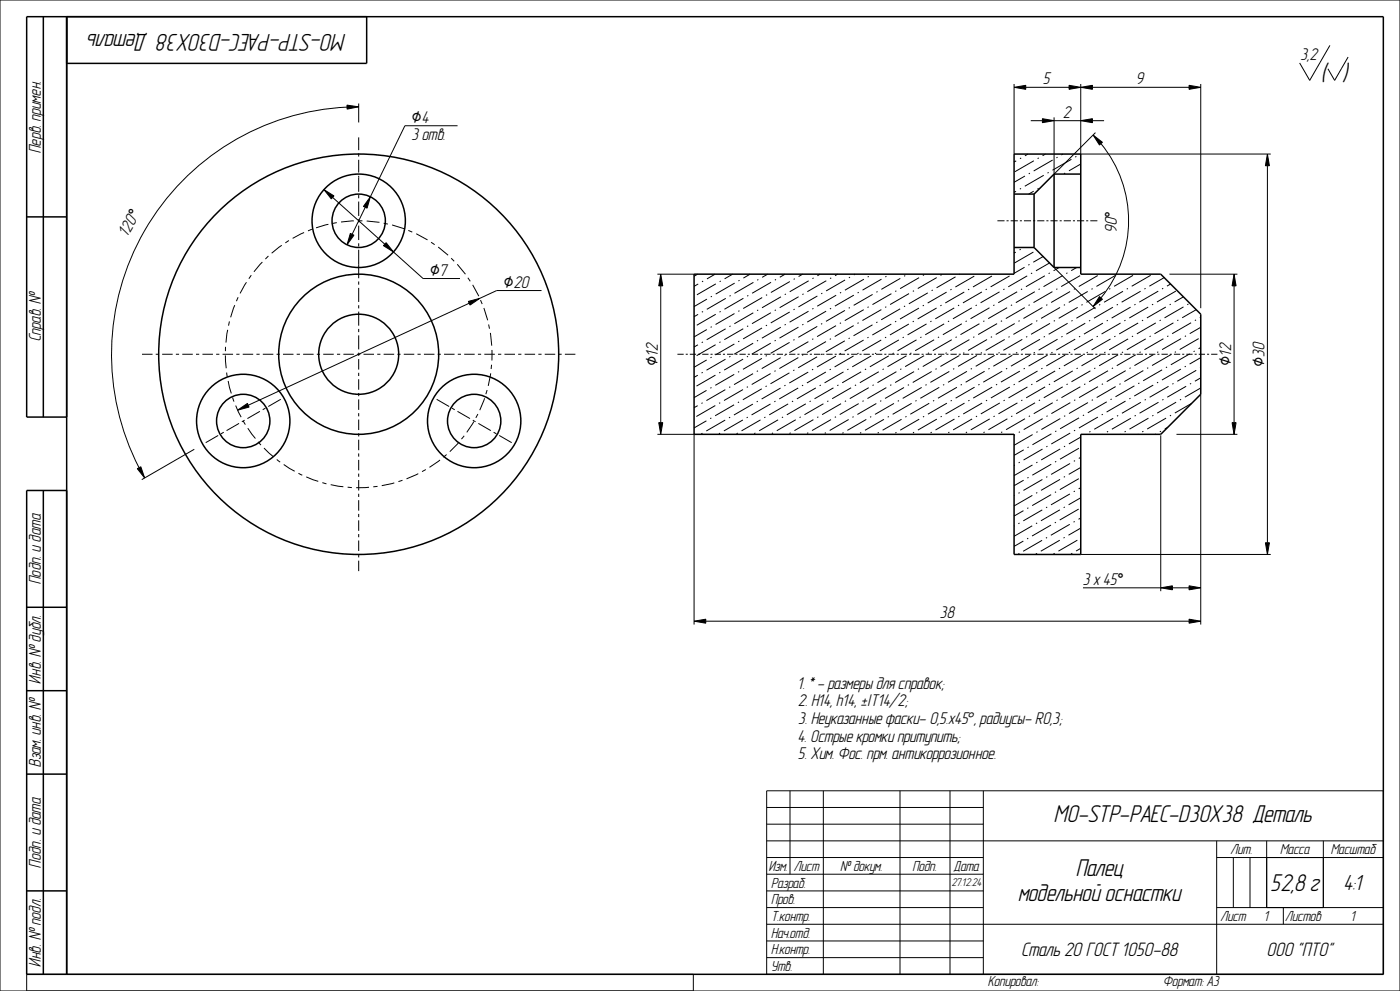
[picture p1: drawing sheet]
<svg xmlns="http://www.w3.org/2000/svg" width="420mm" height="297mm" viewBox="0 0 420 297" stroke-linecap="round" stroke-linejoin="round" font-family="sans-serif">
<g fill="#000">
<path d="M104.1 31.5l3.5 .5-3.5 .7zM304.2 26.2l3.5-.6v1.2zM312.7 35.6l3.5 .6-3.5 .6zM324.2 36.2l3.5-.6v1.2zM324.2 26.2l3.5-.6v1.2zM320.7 25.6l3.5 .6-3.5 .6zM356.7 25.6l3.5 .6-3.5 .6zM97.2 56.8l3 1.9-.8 .9zM111.1 59l-1 3.4-1.1-.5zM327.9 40.5l2.8 2.1-.9 .9zM380.2 46.2l.6 3.5h-1.2zM105.1 70l1.1 .5-2.1 2.9z"/>
<path d="M115.8 72.7l2.2 2.8-3-1.9zM140.5 90.3l3.4-.9-2.9 2zM198.2 82.2l.6 3.5h-1.2zM329.8 88.9l.9 .8-2.8 2.2zM370.2 82.2l.6 3.5h-1.2zM71.3 122.9l2.9-2 .5 1.1zM197.6 126.7h1.2l-.6 3.5zM369.6 126.7h1.2l-.6 3.5zM41.2 140.5l1-.6 1.2 3.3zM348.2 176.2l3.5-.6v1.2zM356.7 175.6l3.5 .6-3.5 .6zM379.6 162.7h1.2l-.6 3.5z"/>
<path d="M208.2 186.2l3.5-.6v1.2zM356.7 185.6l3.5 .6-3.5 .6z"/>
</g>
<g fill="none" stroke="#000" stroke-width=".3">
<path d="M0 0h420v297h-420zM399 13.6l-6.1 10.5-3-5.2M404.4 17.1l-4 7-2-3.5M104.1 31.5l3.5 .5-3.5 .7zM104.1 32.1a74.1 74.1 0 0 0-62.4 108.1M107.6 31v5.7M137.3 37.7h-15.8l-10.4 21.3M304.2 26.2l3.5-.6v1.2zM304.2 25.2v21M307.7 26.2h13M309.2 36.2h3.5M312.7 35.6l3.5 .6-3.5 .6z"/>
<path d="M316.2 35.2v17l12.4-12.4M316.2 36.2h8M320.7 25.6l3.5 .6-3.5 .6zM324.2 36.2l3.5-.6v1.2zM324.2 26.2l3.5-.6v1.2zM324.2 25.2v21h57M327.7 36.2h3.5M327.7 26.2h29M356.7 25.6l3.5 .6-3.5 .6zM360.2 25.2v67.2M97.2 56.8l3 1.9-.8 .9zM99.8 59.2l15.6 14"/>
<path d="M107.6 41.2v3.8M107.6 46v.9M107.6 47.9v3.8M107.6 52.7v4.8M107.6 58.5v.9M111.1 59l-1 3.4-1.1-.5zM304.8 57.3l-.6 .4M304.9 48.2l-.7 .4M306.3 56.5l-.3 .2M306.3 47.4l-.3 .2M307.5 52.8l-3.3 1.8M308.4 46.2l-.9 .5"/>
<path d="M309 51.9l-.4 .2M310.1 57.3l-1.5 .9M310.2 48.2l-5.7 3.3M311.6 56.4l-.4 .2M311.6 47.3l-.3 .2M313.1 52.5l-5.7 3.3M313.6 46.2l-.8 .5M314.6 51.7l-.3 .2M315.8 48l-5.7 3.2M317.3 47.1l-.4 .2M318.9 46.2l-.5 .3M319.5 51.9l-.3 .2"/>
<path d="M321.4 47.7l-5.7 3.3M322.9 46.9l-.3 .2M324.1 46.2h-.1M324.2 49.2l-3.5 2M327.9 40.5l2.8 2.1-.9 .9zM330.3 43.1a36.4 36.4 0 0 1 0 46.2M380.2 46.2l.6 3.5h-1.2zM380.2 49.7v113M105.1 70l1.1 .5-2.1 2.9zM107.6 60.4v4.3M107.6 65.7v1M107.6 67.6v4.3"/>
<path d="M107.6 72.9v1M107.6 74.8v8.6M109.6 62.1l-4 8.1M115.8 72.7l2.2 2.8-3-1.9zM118 75.5l8.9 8h11.1M299.2 66.2h2.2M302 66.2h.6M303.2 66.2h2.1M304.7 75.6l-.5 .3M306 66.2h.6M306.2 74.7l-.3 .2M307.2 66.2h2.1"/>
<path d="M308.8 79.3l-.3 .2M309.9 66.2h.6M310 75.5l-5.7 3.3M311.2 66.2h2.1M312.9 76.9l-2.9 1.7M313.9 66.2h.6M314.9 78.8l-4.1 2.4M315.1 66.2h2.2M317.9 66.2h.6M319.1 66.2h2.2M321.9 66.2h.6M323.1 66.2h2.1"/>
<path d="M325.9 66.2h.6M327.1 66.2h2.1M107.6 84.4v.9M107.6 86.3v4.2M107.6 91.5v.9M107.6 93.4v4.2M107.6 98.6v.9M140.5 90.3l3.4-.9-2.9 2zM140.8 90.9l-66.3 30.6M162.5 87.1h-13.5l-5.1 2.3M197.2 82.2h11M198.2 82.2l.6 3.5h-1.2z"/>
<path d="M198.2 85.7v41M209.3 82.2l-1.1 .6M209.4 94.2l-1.2 .7M209.5 85.1l-1.3 .7M210.9 93.4l-.3 .2M210.9 84.2l-.3 .2M212 98.8l-3.8 2.2M212.1 89.6l-3.9 2.3M213.5 97.9l-.3 .2M213.6 88.8l-.4 .2M214.5 82.2l-2.4 1.4M214.7 94.2l-5.7 3.3"/>
<path d="M214.8 85.1l-5.7 3.3M216.2 93.3l-.4 .2M216.2 84.2l-.3 .2M217.7 98.5l-5.7 3.3M217.7 89.4l-5.7 3.3M219.2 97.7l-.4 .2M219.2 88.6l-.3 .2M219.8 82.2l-2.4 1.4M220.3 94l-5.6 3.3M220.4 84.9l-5.7 3.2M221.8 93.1l-.3 .2M221.9 84l-.4 .2"/>
<path d="M223 98.5l-5.7 3.3M223 89.4l-5.7 3.3M224.5 97.7l-.4 .2M224.5 88.5l-.3 .2M225 82.2l-2 1.1M226 93.7l-5.7 3.3M226 84.6l-5.7 3.3M227.5 92.9l-.4 .2M227.5 83.8l-.3 .2M228.6 98.3l-5.7 3.3M228.7 89.2l-5.7 3.3M230.1 97.4l-.4 .2"/>
<path d="M230.1 88.3l-.3 .2M230.3 82.2l-1.7 .9M231.3 93.7l-5.7 3.3M231.3 84.6l-5.7 3.3M232.8 92.9l-.4 .2M232.8 83.8l-.3 .2M234.2 98.1l-5.6 3.3M234.3 89l-5.7 3.2M235.5 82.2l-1.6 .9M235.7 97.2l-.3 .2M235.8 88.1l-.4 .2M236.9 93.5l-5.7 3.3"/>
<path d="M237 84.4l-5.7 3.3M238.4 92.6l-.3 .2M238.4 83.5l-.3 .2M239.5 98l-5.6 3.3M239.6 88.9l-5.7 3.3M240.8 82.2l-1.2 .7M241 97.2l-.3 .2M241.1 88.1l-.4 .2M242.6 93.3l-5.7 3.3M242.6 84.2l-5.7 3.2M244 92.4l-.3 .2M244.1 83.3l-.4 .2"/>
<path d="M245.2 97.8l-5.7 3.3M245.2 88.7l-5.7 3.3M246 82.2l-.8 .4M246.7 97l-.4 .2M246.7 87.9l-.3 .2M247.8 93.3l-5.6 3.2M247.9 84.1l-5.7 3.3M249.3 92.4l-.3 .2M249.4 83.3l-.4 .2M250.8 97.6l-5.7 3.3M250.9 88.5l-5.7 3.3M251.3 82.2l-.8 .4"/>
<path d="M252.3 96.7l-.3 .2M252.3 87.6l-.3 .2M253.5 93l-5.7 3.3M253.5 83.9l-5.7 3.3M255 92.2l-.4 .2M255 83.1l-.3 .2M256.1 97.6l-5.7 3.3M256.1 88.5l-5.6 3.2M256.5 82.2l-.4 .2M257.6 96.7l-.4 .2M257.6 87.6l-.3 .2M259.1 92.8l-5.7 3.3"/>
<path d="M259.2 83.7l-5.7 3.3M260.6 92l-.3 .2M260.6 82.8l-.3 .2M261.7 97.4l-5.6 3.2M261.8 88.2l-5.7 3.3M261.8 82.2h.1M263.2 96.5l-.3 .2M263.3 87.4l-.4 .2M264.4 92.8l-5.7 3.3M264.4 83.7l-5.6 3.2M265.9 91.9l-.4 .2M265.9 82.8l-.3 .2"/>
<path d="M267.4 97.1l-5.7 3.3M267.4 88l-5.7 3.3M268.9 96.3l-.4 .2M268.9 87.2l-.3 .2M270 92.6l-5.6 3.2M270.1 83.4l-5.7 3.3M271.5 91.7l-.3 .2M271.6 82.6l-.4 .2M272.7 97.1l-5.7 3.3M272.7 88l-5.7 3.3M274.2 96.3l-.4 .2M274.2 87.1l-.4 .2"/>
<path d="M275.7 92.3l-5.7 3.3M275.7 83.2l-5.7 3.3M277.2 91.5l-.4 .2M277.2 82.4l-.3 .2M278 97.1l-5.7 3.3M278.3 87.8l-5.6 3.2M279.4 96.2l-.3 .2M279.8 86.9l-.3 .2M281 92.3l-5.7 3.3M281 83.2l-5.7 3.3M282.5 91.5l-.4 .2M282.5 82.3l-.3 .2"/>
<path d="M283.3 97.1l-5.7 3.2M284 87.5l-5.7 3.3M284.7 96.2l-.3 .2M285.5 86.7l-.4 .2M286.3 92.3l-5.7 3.3M286.7 83l-5.7 3.3M287.7 91.4l-.3 .2M288 82.2l-.2 .1M288.5 97l-5.6 3.3M289.3 87.5l-5.7 3.3M290 96.2l-.3 .2M290.8 86.7l-.4 .2"/>
<path d="M291.6 92.3l-5.7 3.2M292.3 82.7l-5.7 3.3M293 91.4l-.3 .2M293.8 97l-5.6 3.3M294.6 87.5l-5.7 3.3M295.3 96.2l-.3 .2M296.1 86.6l-.4 .2M296.8 92.2l-5.6 3.3M297.6 82.7l-5.7 3.3M298.3 91.4l-.3 .2M299.1 97l-5.7 3.3M299.9 87.5l-5.7 3.3"/>
<path d="M300.6 96.1l-.3 .2M301.3 86.6l-.3 .2M302.1 92.2l-5.6 3.3M302.9 82.7l-5.7 3.3M303.6 91.4l-.3 .2M304.4 97l-5.7 3.2M305.1 87.4l-5.6 3.3M305.9 96.1l-.3 .2M306.6 86.6l-.3 .2M307.4 80.1l-3.2 1.8M307.4 92.2l-5.7 3.3M308.2 82.7l-5.7 3.3"/>
<path d="M308.9 91.3l-.3 .2M309.6 81.8l-.3 .2M309.7 96.9l-5.7 3.3M310.4 87.4l-5.6 3.3M311.2 96.1l-.4 .2M311.9 86.6l-.3 .2M312.7 92.2l-5.7 3.3M313.5 82.7l-5.7 3.2M314.2 91.3l-.3 .2M314.9 81.8l-.3 .2M315 96.9l-5.7 3.3M315.7 87.4l-5.7 3.3"/>
<path d="M316.2 80.2l12.4 12.4M316.5 96.1l-.4 .2M317.2 86.5l-.3 .2M317.8 80.2l-1.7 .9M318 92.1l-5.7 3.3M318.7 82.6l-5.6 3.3M319.5 91.3l-.4 .2M320.2 81.8l-.3 .2M320.3 96.9l-5.7 3.3M321 87.4l-5.7 3.3M321.8 96l-.4 .2M322.5 86.5l-.3 .2"/>
<path d="M323 80.2l-1.6 .9M323.3 92.1l-5.7 3.3M324 82.6l-5.7 3.3M324.8 91.3l-.4 .2M325.6 96.9l-5.7 3.3M326.3 87.4l-5.7 3.2M327.1 96l-.4 .2M327.8 86.5l-.4 .2M328.6 92.1l-5.7 3.3M329.3 82.6l-5.7 3.3M329.8 88.9l.9 .8-2.8 2.2zM330.1 91.2l-.4 .2"/>
<path d="M330.9 96.8l-5.7 3.3M331.6 87.3l-5.7 3.3M332.4 96l-.4 .2M333.1 86.5l-.4 .2M333.9 92.1l-5.7 3.3M334.6 82.6l-5.7 3.2M335.4 91.2l-.4 .2M336.2 96.8l-5.7 3.3M336.9 87.3l-5.7 3.3M337.6 96l-.3 .2M338.4 86.5l-.4 .2M339.2 92.1l-5.7 3.2"/>
<path d="M339.9 82.5l-5.7 3.3M340.7 91.2l-.4 .2M341.5 96.8l-5.7 3.3M342.2 87.3l-5.7 3.3M342.9 95.9l-.3 .2M343.7 86.4l-.4 .2M344.5 92l-5.7 3.3M345.2 82.5l-5.7 3.3M345.9 91.2l-.3 .2M346.7 96.8l-5.6 3.3M347.5 87.3l-5.7 3.2M348.2 95.9l-.3 .2"/>
<path d="M349 86.4l-.4 .2M349.3 83.2l-4.5 2.6M349.8 92l-5.7 3.3M350.8 82.2h20.4M351.2 85.1l-1.1 .6M351.2 91.2l-.3 .2M352 96.8l-5.7 3.2M352.8 87.2l-5.7 3.3M353.5 95.9l-.3 .2M355 89l-2.6 1.5M355 92l-5.6 3.3M356.5 91.1l-.3 .2"/>
<path d="M357.3 96.7l-5.7 3.3M358.8 95.9l-.3 .2M358.9 92.8l-4.2 2.4M360.2 95.1l-.3 .1M360.2 98.1l-3.3 1.9M370.2 82.2l.6 3.5h-1.2zM370.2 85.7v41M42.6 106.2h3.2M46.7 106.2h1M48.7 106.2h3.1M52.8 106.2h.9M54.7 106.2h3.1"/>
<path d="M58.8 106.2h1M60.7 106.2h3.2M64.8 106.2h1M66.8 106.2h3.1M70.9 106.2h.9M72.8 106.2h3.2M76.9 106.2h1M78.9 106.2h3.1M83 106.2h.9M84.2 119.7l-3.7 2.1M84.9 106.2h3.1M89 106.2h1"/>
<path d="M90.9 106.2h3.2M95 106.2h1M97 106.2h3.1M101.1 106.2h1M103 106.2h3.2M107.1 106.2h1M107.6 100.5v4.2M107.6 105.7v1M107.6 107.6v3.2M107.6 111.7v1M107.6 113.7v3.1M107.6 117.8v.9"/>
<path d="M107.6 119.7v3.1M109.1 106.2h3.1M113.2 106.2h.9M115.1 106.2h3.1M119.2 106.2h1M121.1 106.2h3.2M125.2 106.2h1M127.2 106.2h3.1M131 119.7l3.7 2.1M131.3 106.2h1M133.2 106.2h3.2M137.3 106.2h1"/>
<path d="M139.3 106.2h3.1M143.4 106.2h.9M145.3 106.2h3.1M149.4 106.2h1M151.3 106.2h3.2M155.5 106.2h.9M157.4 106.2h3.1M161.5 106.2h1M163.4 106.2h3.2M167.5 106.2h1M169.5 106.2h3.1M203.2 106.2h1.9"/>
<path d="M205.7 106.2h.6M206.9 106.2h1.9M209.3 112.5l-1.1 .6M209.4 103.3l-1.2 .7M209.4 106.2h.7M210.7 106.2h1.8M210.8 111.6l-.3 .2M210.9 102.5l-.4 .2M212 117l-3.8 2.2M212 107.9l-3.8 2.2M213.2 106.2h.6M213.4 116.1l-.3 .2"/>
<path d="M213.5 107l-.4 .2M214.4 106.2h1.9M214.6 112.4l-5.7 3.3M214.7 103.3l-5.7 3.3M216.1 111.6l-.3 .2M216.2 102.5l-.4 .2M216.9 106.2h.6M217.6 116.8l-5.7 3.3M217.6 107.7l-5.6 3.2M218.1 106.2h1.9M219.1 115.9l-.4 .2M219.1 106.8l-.3 .2"/>
<path d="M220.3 112.2l-5.7 3.3M220.3 103.1l-5.7 3.3M220.6 106.2h.6M221.8 111.3l-.4 .2M221.8 102.2l-.4 .2M221.8 106.2h1.9M222.9 116.8l-5.7 3.2M222.9 107.6l-5.6 3.3M224.3 106.2h.7M224.4 115.9l-.4 .2M224.4 106.8l-.3 .2M225.6 106.2h1.8"/>
<path d="M225.9 112l-5.7 3.3M225.9 102.9l-5.6 3.2M227.4 111.1l-.4 .2M227.4 102l-.3 .2M228.1 106.2h.6M228.5 116.5l-5.7 3.3M228.6 107.4l-5.7 3.3M229.3 106.2h1.9M230 115.7l-.3 .2M230.1 106.6l-.4 .2M231.2 112l-5.7 3.2M231.2 102.8l-5.6 3.3"/>
<path d="M231.8 106.2h.6M232.7 111.1l-.4 .2M232.7 102l-.3 .2M233 106.2h1.9M234.2 116.3l-5.7 3.3M234.2 107.2l-5.7 3.3M235.5 106.2h.6M235.7 115.4l-.4 .2M235.7 106.3l-.4 .2M236.7 106.2h1.9M236.8 111.7l-5.7 3.3M236.9 102.6l-5.7 3.3"/>
<path d="M238.3 110.9l-.3 .2M238.4 101.8l-.4 .2M239.2 106.2h.6M239.5 116.3l-5.7 3.3M239.5 107.2l-5.7 3.2M240.5 106.2h1.8M240.9 115.4l-.3 .2M241 106.3l-.4 .2M242.5 111.5l-5.7 3.3M242.5 102.4l-5.7 3.3M243 106.2h.6M244 110.7l-.4 .2"/>
<path d="M244 101.5l-.4 .2M244.2 106.2h1.9M244.7 116.3l-5.6 3.2M245.1 106.9l-5.6 3.3M246.2 115.4l-.3 .2M246.6 106.1l-.3 .2M246.7 106.2h.6M247.8 111.5l-5.7 3.3M247.8 102.4l-5.7 3.3M247.9 106.2h1.9M249.2 110.6l-.3 .2M249.3 101.5l-.4 .2"/>
<path d="M250 116.2l-5.6 3.3M250.4 106.2h.6M250.8 106.7l-5.7 3.3M251.5 115.4l-.3 .2M251.6 106.2h1.9M252.3 105.9l-.4 .2M253.1 111.5l-5.7 3.2M253.4 102.1l-5.6 3.3M254.1 106.2h.6M254.5 110.6l-.3 .2M254.9 101.3l-.3 .2M255.3 116.2l-5.7 3.3"/>
<path d="M255.4 106.2h1.8M256.1 106.7l-5.7 3.3M256.8 115.4l-.3 .2M257.5 105.8l-.3 .2M257.8 106.2h.7M258.3 111.4l-5.6 3.3M259.1 101.9l-5.7 3.3M259.1 106.2h1.9M259.8 110.6l-.3 .2M260.6 101.1l-.4 .2M260.6 116.2l-5.7 3.3M261.4 106.7l-5.7 3.3"/>
<path d="M261.6 106.2h.6M262.1 115.3l-.3 .2M262.8 106.2h1.9M262.8 105.8l-.3 .2M263.6 111.4l-5.6 3.3M264.4 101.9l-5.7 3.3M265.1 110.6l-.3 .2M265.3 106.2h.6M265.9 101l-.4 .2M265.9 116.2l-5.7 3.2M266.5 106.2h1.9M266.6 106.6l-5.6 3.3"/>
<path d="M267.4 115.3l-.4 .2M268.1 105.8l-.3 .2M268.9 111.4l-5.7 3.3M269 106.2h.6M269.7 101.9l-5.7 3.3M270.3 106.2h1.8M270.4 110.5l-.3 .2M271.1 101l-.3 .2M271.2 116.1l-5.7 3.3M271.9 106.6l-5.6 3.3M272.7 115.3l-.4 .2M272.7 106.2h.7"/>
<path d="M273.4 105.8l-.3 .2M274 106.2h1.9M274.2 111.4l-5.7 3.3M274.9 101.9l-5.6 3.2M275.7 110.5l-.3 .2M276.4 101l-.3 .2M276.5 106.2h.6M276.5 116.1l-5.7 3.3M277.2 106.6l-5.7 3.3M277.7 106.2h1.9M278 115.3l-.4 .2M278.7 105.7l-.3 .2"/>
<path d="M279.5 111.3l-5.7 3.3M280.2 106.2h.6M280.2 101.8l-5.6 3.3M281 110.5l-.4 .2M281.4 106.2h1.9M281.7 101l-.3 .2M281.8 116.1l-5.7 3.3M282.5 106.6l-5.7 3.3M283.3 115.2l-.4 .2M283.9 106.2h.6M284 105.7l-.3 .2M284.8 111.3l-5.7 3.3"/>
<path d="M285.1 106.2h1.9M285.5 101.8l-5.7 3.3M285.5 120l-.3 .2M286.3 110.5l-.4 .2M287 100.9l-.3 .2M287.1 116.1l-5.7 3.3M287.6 106.2h.7M287.8 106.6l-5.7 3.2M288.6 115.2l-.4 .2M288.9 106.2h1.8M289.3 105.7l-.4 .2M290.1 111.3l-5.7 3.3"/>
<path d="M290.8 101.8l-5.7 3.3M290.8 120l-.3 .2M291.4 106.2h.6M291.6 110.4l-.4 .2M292.3 100.9l-.3 .2M292.4 116l-5.7 3.3M292.6 106.2h1.9M293.1 106.5l-5.7 3.3M293.8 115.2l-.3 .2M294.6 105.7l-.4 .2M295.1 106.2h.6M295.4 111.3l-5.7 3.3"/>
<path d="M296.1 101.8l-5.7 3.2M296.1 119.9l-.3 .2M296.3 106.2h1.9M296.9 110.4l-.4 .2M297.6 100.9l-.4 .2M297.7 116l-5.7 3.3M298.4 106.5l-5.7 3.3M298.8 106.2h.6M299.1 115.2l-.3 .2M299.9 105.6l-.4 .2M300 106.2h1.9M300.7 111.3l-5.7 3.2"/>
<path d="M301.4 101.7l-5.7 3.3M301.4 119.9l-.3 .2M302.2 110.4l-.4 .2M302.5 106.2h.6M302.9 100.9l-.4 .2M302.9 116l-5.6 3.3M303.7 106.5l-5.7 3.3M303.8 106.2h1.8M304.4 115.1l-.3 .2M305.2 105.6l-.4 .2M306 111.2l-5.7 3.3M306.3 106.2h.6"/>
<path d="M306.7 101.7l-5.7 3.3M306.7 119.9l-.3 .2M307.4 110.4l-.3 .2M307.5 106.2h1.9M308.2 100.9l-.4 .2M308.2 116l-5.6 3.3M309 106.5l-5.7 3.2M309.7 115.1l-.3 .2M310 106.2h.6M310.5 105.6l-.4 .2M311.2 106.2h1.9M311.3 111.2l-5.7 3.3"/>
<path d="M312 101.7l-5.7 3.3M312 119.9l-.3 .2M312.7 110.3l-.3 .2M313.5 100.8l-.4 .2M313.5 116l-5.7 3.2M313.7 106.2h.6M314.3 106.4l-5.7 3.3M314.9 106.2h1.9M315 115.1l-.3 .2M315.7 105.6l-.3 .2M316.5 111.2l-5.6 3.3M317.3 101.7l-5.7 3.2"/>
<path d="M317.3 119.8l-.4 .2M317.4 106.2h.6M318 110.3l-.3 .2M318.7 106.2h1.8M318.8 100.8l-.4 .2M318.8 115.9l-5.7 3.3M319.6 106.4l-5.7 3.3M320.3 115.1l-.3 .2M321 105.6l-.3 .2M321.2 106.2h.6M321.8 111.2l-5.7 3.2M322.4 106.2h1.9"/>
<path d="M322.6 101.6l-5.7 3.3M322.6 119.8l-.4 .2M323.3 110.3l-.3 .2M324 100.8l-.3 .2M324.1 115.9l-5.7 3.3M324.8 106.4l-5.6 3.3M324.9 106.2h.6M325.6 115l-.4 .2M326.1 106.2h1.9M326.3 105.5l-.3 .2M327.1 111.1l-5.7 3.3M327.9 101.6l-5.7 3.3"/>
<path d="M327.9 119.8l-.4 .2M328.6 106.2h.6M328.6 110.3l-.3 .2M329.3 100.8l-.3 .2M329.4 115.9l-5.7 3.3M329.8 106.2h1.9M330.1 106.4l-5.6 3.2M330.9 115l-.4 .2M331.6 105.5l-.3 .2M332.3 106.2h.6M332.4 111.1l-5.7 3.3M333.1 101.6l-5.6 3.3"/>
<path d="M333.5 119.6l-.3 .2M333.6 106.2h1.8M333.9 110.3l-.3 .2M334.6 100.7l-.3 .2M334.7 115.9l-5.7 3.2M335.4 106.3l-5.7 3.3M336 106.2h.7M336.2 115l-.4 .2M336.9 105.5l-.3 .2M337.3 106.2h1.9M337.7 111.1l-5.7 3.3M338.4 101.6l-5.6 3.3"/>
<path d="M339.1 119.3l-.3 .2M339.2 110.2l-.4 .2M339.8 106.2h.6M339.9 100.7l-.3 .2M340.3 115.6l-5.7 3.3M340.7 106.3l-5.7 3.3M341 106.2h1.9M341.8 114.8l-.3 .2M342.2 105.5l-.3 .2M343 111.1l-5.7 3.2M343.5 106.2h.6M343.7 101.5l-5.7 3.3"/>
<path d="M343.7 119.7l-.3 .2M344.5 110.2l-.4 .2M344.7 106.2h1.9M345.2 100.7l-.3 .2M346 115.4l-5.7 3.3M346 106.3l-5.7 3.3M347.2 106.2h.6M347.5 114.6l-.4 .2M347.5 105.4l-.4 .2M348.5 106.2h1.8M348.6 110.8l-5.7 3.3M349 101.5l-5.7 3.3"/>
<path d="M349 119.7l-.3 .2M350.1 110l-.3 .2M350.5 100.7l-.3 .2M350.6 115.8l-5.7 3.3M350.9 106.2h.7M351.3 106.3l-5.7 3.3M352 114.9l-.3 .2M352.2 106.2h1.9M352.8 105.4l-.4 .2M354.3 110.6l-5.7 3.3M354.3 101.5l-5.7 3.3M354.3 119.7l-.3 .2"/>
<path d="M354.7 106.2h.6M355.8 109.8l-.4 .2M355.8 100.6l-.4 .2M355.9 115.8l-5.7 3.2M355.9 106.2h1.9M356.9 106l-5.6 3.3M357.3 114.9l-.3 .2M358.4 106.2h.6M358.4 105.2l-.3 .2M358.9 111l-5.7 3.3M359.6 101.5l-5.7 3.3M359.6 106.2h1.9"/>
<path d="M360.2 104.1l-.6 .4M360.2 107.2l-3.3 1.9M360.2 110.2l-.2 .1M360.2 113.2l-1.7 1.1M360.2 116.3l-4.7 2.7M360.2 118.2v69M362.1 106.2h.6M363.3 106.2h1.9M58.3 134.6l-15.8 9.1M65.5 130.5l-3.8 2.2M67.1 129.5l-.8 .5M71.3 122.9l2.9-2 .5 1.1z"/>
<path d="M71.7 126.9l-3.7 2.2M73.4 125.9l-.8 .5M78 123.3l-3.8 2.1M79.6 122.3l-.8 .5M107.6 123.8v1M107.6 125.7v3.2M107.6 129.8v1M107.6 131.8v3.1M107.6 135.9v1M107.6 137.8v3.2M135.6 122.3l.8 .5M137.2 123.3l3.8 2.1"/>
<path d="M141.8 125.9l.9 .5M143.5 126.9l3.8 2.2M148.1 129.5l.8 .5M149.8 130.5l3.7 2.2M197.2 130.2h11v57M197.6 126.7h1.2l-.6 3.5zM209.3 121.6l-1.1 .6M210.7 129.8l-.3 .2M210.8 120.7l-.4 .2M211.9 126.1l-3.7 2.2M213.4 125.3l-.3 .2M214.6 121.5l-5.7 3.3"/>
<path d="M216 129.8l-.3 .2M216.1 120.7l-.4 .2M217.6 125.9l-5.7 3.3M219 125l-.3 .2M220.2 121.3l-5.7 3.3M221.3 129.8l-.3 .2M221.7 120.5l-.3 .2M222.9 125.9l-5.7 3.3M224.3 125l-.3 .2M225.9 121.1l-5.7 3.3M226.6 129.8l-.3 .2M227.3 120.2l-.3 .2"/>
<path d="M228.1 125.8l-5.6 3.3M229.6 125l-.3 .2M231.2 121.1l-5.7 3.3M231.9 129.7l-.3 .2M232.6 120.2l-.3 .2M233.4 125.8l-5.6 3.3M234.9 125l-.3 .2M236.4 121.1l-5.6 3.2M237.2 129.7l-.4 .2M237.9 120.2l-.3 .2M238.7 125.8l-5.7 3.3M240.2 124.9l-.3 .2"/>
<path d="M241.7 121l-5.6 3.3M242.5 129.7l-.4 .2M243.2 120.2l-.3 .2M244 125.8l-5.7 3.3M245.5 124.9l-.3 .2M247 121l-5.7 3.3M247.8 129.7l-.4 .2M248.5 120.1l-.3 .2M249.3 125.8l-5.7 3.2M250.8 124.9l-.4 .2M252.3 121l-5.7 3.3M253.1 129.6l-.4 .2"/>
<path d="M253.8 120.1l-.3 .2M254.6 125.7l-5.7 3.3M256.1 124.9l-.4 .2M257.6 121l-5.7 3.2M258.4 129.6l-.4 .2M259.1 120.1l-.4 .2M259.9 125.7l-5.7 3.3M261.4 124.8l-.4 .2M262.9 120.9l-5.7 3.3M263.6 129.6l-.3 .2M264.4 120.1l-.4 .2M265.2 125.7l-5.7 3.3"/>
<path d="M266.7 124.8l-.4 .2M268.2 120.9l-5.7 3.3M268.9 129.6l-.3 .2M269.7 120.1l-.4 .2M270.5 125.7l-5.7 3.2M272 124.8l-.4 .2M273.5 120.9l-5.7 3.3M274.2 129.5l-.3 .2M275 120l-.4 .2M275.8 125.6l-5.7 3.3M277.2 124.8l-.3 .2M278.8 120.9l-5.7 3.2"/>
<path d="M279.5 129.5l-.3 .2M280.3 120l-.4 .2M281.1 125.6l-5.7 3.3M282.5 124.8l-.3 .2M284.1 120.8l-5.7 3.3M284.8 129.5l-.3 .2M286.3 125.6l-5.6 3.3M287.8 124.7l-.3 .2M289.4 120.8l-5.7 3.3M290.1 129.5l-.3 .2M291.6 125.6l-5.7 3.2M293.1 124.7l-.3 .2"/>
<path d="M294.6 120.8l-5.6 3.3M295.4 129.5l-.4 .2M296.9 125.5l-5.7 3.3M298.4 124.7l-.3 .2M299.9 120.8l-5.6 3.3M300.7 129.4l-.4 .2M302.2 125.5l-5.7 3.3M303.7 124.7l-.3 .2M304.5 139.4l-.3 .1M304.5 130.3l-.3 .1M305.2 120.7l-5.7 3.3M305.9 138.5l-.3 .2"/>
<path d="M306 129.4l-.4 .2M307.1 134.8l-2.9 1.7M307.5 125.5l-5.7 3.3M308.6 134l-.3 .2M309 124.6l-.4 .2M309.7 139.4l-5.5 3.1M309.8 130.2l-5.6 3.2M310.5 120.7l-5.7 3.3M311.2 138.5l-.3 .2M311.3 129.4l-.4 .2M312.8 134.6l-5.7 3.3M312.8 125.5l-5.7 3.2"/>
<path d="M314.2 133.7l-.3 .2M314.3 124.6l-.4 .2M315.4 139.1l-5.7 3.3M315.4 130l-5.7 3.3M315.8 120.7l-5.7 3.3M316.9 138.3l-.4 .2M316.9 129.2l-.3 .2M318 134.6l-5.6 3.2M318.1 125.4l-5.7 3.3M319.5 133.7l-.3 .2M319.6 124.6l-.4 .2M321 138.9l-5.7 3.3"/>
<path d="M321.1 129.8l-5.7 3.3M321.1 120.7l-5.7 3.3M322.5 138.1l-.3 .2M322.5 128.9l-.3 .2M323.7 134.3l-5.7 3.3M323.7 125.2l-5.7 3.3M324.2 131l-3.5 2M324.2 137.1l-.6 .3M325.2 124.4l-.3 .2M325.7 130.2h.1M326.4 120.7l-5.7 3.2M327.1 129.3l-.3 .2"/>
<path d="M329.4 125l-5.7 3.3M330.8 124.1l-.3 .2M330.9 130.1v.1M332 120.4l-5.7 3.3M332.4 129.3l-.3 .2M334 125.4l-5.7 3.3M335.4 124.5l-.3 .2M336.2 130.1v.1M337.7 120.2l-5.7 3.3M337.7 129.3l-.3 .2M339.2 125.4l-5.6 3.2M340.7 124.5l-.3 .2"/>
<path d="M341.5 130.1l-.1 .1M342.3 120.6l-5.7 3.3M343 129.2l-.3 .2M344.5 125.3l-5.6 3.3M346 124.5l-.3 .2M346.8 130.1l-.1 .1M347.6 120.6l-5.7 3.2M348.2 130.5v46.7M348.3 129.2l-.3 .2M349.8 125.3l-5.7 3.3M350.4 128l-1 .6M351.3 124.4l-.3 .2"/>
<path d="M352.8 120.5l-5.6 3.3M352.9 130.2h18.3M357.5 120.9l-5 2.9M369.6 126.7h1.2l-.6 3.5zM41.2 140.5l1-.6 1.2 3.3zM107.6 141.9v1M107.6 143.9v3.1M107.6 148v.9M107.6 149.9v3.1M107.6 154v1M107.6 155.9v3.2M304.4 157.6l-.2 .1"/>
<path d="M304.4 148.5l-.2 .1M305.9 156.8l-.4 .2M305.9 147.6l-.4 .2M307 153l-2.8 1.7M307.1 143.9l-2.9 1.7M308.5 152.2l-.3 .2M308.6 143.1l-.4 .2M309.7 157.6l-5.5 3.1M309.7 148.5l-5.5 3.1M311.1 156.7l-.3 .2M311.2 147.6l-.4 .2M312.7 152.8l-5.7 3.3"/>
<path d="M312.7 143.7l-5.7 3.3M314.2 152l-.4 .2M314.2 142.8l-.3 .2M315.3 157.4l-5.7 3.2M315.3 148.2l-5.6 3.3M316.8 156.5l-.4 .2M316.8 147.4l-.3 .2M318 152.8l-5.7 3.3M318 143.7l-5.7 3.3M319.4 151.9l-.3 .2M319.5 142.8l-.4 .2M320.9 157.1l-5.6 3.3"/>
<path d="M321 148l-5.7 3.3M322.4 156.3l-.3 .2M322.5 147.2l-.4 .2M323.6 152.6l-5.7 3.3M323.6 143.5l-5.6 3.2M324.2 140.1l-3.6 2.1M324.2 146.2l-.6 .3M324.2 149.2l-3.6 2.1M324.2 155.2l-.6 .4M324.2 158.3l-3.7 2.1M107.6 160.1v.9M107.6 162v3.1"/>
<path d="M107.6 166.1v1M107.6 168v3.2M305.8 165.9l-.3 .2M307 162.2l-2.8 1.6M308.5 161.3l-.4 .2M311.1 165.8l-.3 .2M312.6 161.9l-5.7 3.3M314.1 161.1l-.3 .2M316.4 165.8l-.4 .2M317.9 161.9l-5.7 3.3M319.4 161.1l-.3 .2M321.7 165.8l-.4 .2"/>
<path d="M323.2 161.9l-5.7 3.3M324.2 166.2h57M324.2 164.3l-1.4 .8M324.9 176.2h23.3M348.2 176.2l3.5-.6v1.2zM351.7 176.2h5M356.7 175.6l3.5 .6-3.5 .6zM379.6 162.7h1.2l-.6 3.5zM208.2 186.2l3.5-.6v1.2zM211.7 186.2h145M356.7 185.6l3.5 .6-3.5 .6zM230 237h185v55h-185z"/>
<path d="M237 237v25M247 237v55M270 237v55M285 237v55M295 237v55M230 242h65M230 247h65M230 252h185M230 257h65M365 257h50M365 252v40M370 257v15"/>
<path d="M375 257v15M380 252v20M397 252v20M230 262h65M230 267h65M230 272h65M230 277h185M365 272h50M385 272v5M8 297v-5h200v5M230 282h65M230 287h65"/>
</g>
<g fill="none" stroke="#000" stroke-width=".45">
<path d="M13 5v120M20 5v287M110 5v14h-90M304.2 58.2h6M310.2 58.2v16M316.2 52.2l-6 6M316.2 52.2v28M316.2 52.2h8M8 65h12M304.2 74.2h6M310.2 74.2l6 6M208.2 82.2h96v-36h20v36h24l12 12v24l-12 12h-24v36h-20v-36h-96z"/>
<path d="M316.2 80.2h8M20 125h-12v-120h407v287h-407v-145h12M13 147v145M8 182h12M8 207h12M8 232h12M8 267h12"/>
<circle cx="107.6" cy="66.2" r="14"/>
<circle cx="107.6" cy="66.2" r="8"/>
<circle cx="107.6" cy="106.2" r="60"/>
<circle cx="107.6" cy="106.2" r="24"/>
<circle cx="107.6" cy="106.2" r="12"/>
<circle cx="73" cy="126.2" r="14"/>
<circle cx="73" cy="126.2" r="8"/>
<circle cx="142.2" cy="126.2" r="14"/>
<circle cx="142.3" cy="126.2" r="8"/>
</g>
<path d="M147.6 106.2a40 40 0 0 0-59.2-35.1 40 40 0 0 0-2.3 68.8 40 40 0 0 0 61.4-31l.1-2.7" fill="none" stroke="#000" stroke-width=".3" stroke-dasharray="1.3 1.3 3.9 1.3" stroke-linecap="butt"/>
<text font-size="7.5" x="396.3" y="24.3">( )</text>
<g font-size="7.3">
<text x="103.6" y="10.1" transform="rotate(-180 103.6 10.1)">MO-STP-PAEC-D30X38 Деталь</text>
<text x="316.4" y="246.4">MO-STP-PAEC-D30X38 Деталь</text>
<text x="323" y="262.6">Палец</text>
<text x="381.2" y="267">52,8 г</text>
<text x="305.7" y="270.1">модельной оснастки</text>
</g>
<text font-size="6.6" x="403.3" y="266.8">4:1</text>
<g font-size="5.9">
<text x="306.6" y="286.5">Сталь 20 ГОСТ 1050-88</text>
<text x="380.1" y="286.5">ООО &quot;ПТО&quot;</text>
</g>
<g font-size="5.3">
<text x="123.5" y="36.8">⌀4</text>
<text x="128.9" y="82.6">⌀7</text>
<text x="151" y="86.2">⌀20</text>
<text x="197.3" y="109.8" transform="rotate(-90 197.3 109.8)">⌀12</text>
<text x="369.3" y="109.8" transform="rotate(-90 369.3 109.8)">⌀12</text>
<text x="379.3" y="110.1" transform="rotate(-90 379.3 110.1)">⌀30</text>
</g>
<g font-size="5.1">
<text x="390.1" y="18">3,2</text>
<text x="313" y="25.3">5</text>
<text x="341.1" y="25.3">9</text>
<text x="318.9" y="35.3">2</text>
<text x="12.3" y="45.9" transform="rotate(-90 12.3 45.9)">Перв. примен.</text>
<text x="123.5" y="42.1">3 отв.</text>
<text x="38.3" y="71" transform="rotate(-60 38.3 71)">120°</text>
<text x="335.1" y="69.5" transform="rotate(-90 335.1 69.5)">90°</text>
<text x="12.3" y="102.3" transform="rotate(-90 12.3 102.3)">Справ. №</text>
<text x="12.3" y="175" transform="rotate(-90 12.3 175)">Подп. и дата</text>
<text x="324.9" y="175.3">3 х 45°</text>
<text x="282" y="185.3">38</text>
<text x="12.3" y="204.9" transform="rotate(-90 12.3 204.9)">Инв. № дубл.</text>
<text x="239.5" y="206.5">1. * - размеры для справок;</text>
<text x="239.5" y="211.7">2. H14, h14, ±IT14/2;</text>
<text x="239.5" y="217">3. Неуказанные фаски- 0,5.х45°, радиусы- R0,3;</text>
<text x="239.5" y="222.2">4. Острые кромки притупить;</text>
<text x="239.5" y="227.5">5. Хим. Фос. прм. антикоррозионное.</text>
<text x="12.3" y="229.8" transform="rotate(-90 12.3 229.8)">Взам. инв. №</text>
<text x="12.3" y="260" transform="rotate(-90 12.3 260)">Подп. и дата</text>
<text x="12.3" y="289.9" transform="rotate(-90 12.3 289.9)">Инв. № подл.</text>
</g>
<g font-size="4.4">
<text x="369.2" y="256">Лит.</text>
<text x="384.1" y="256">Масса</text>
<text x="399.3" y="256">Масштаб</text>
<text x="230.6" y="261">Изм.</text>
<text x="238.2" y="261">Лист</text>
<text x="252.2" y="261">№ докум.</text>
<text x="273.9" y="261">Подп.</text>
<text x="286.3" y="261">Дата</text>
<text x="231.4" y="266">Pазраб.</text>
<text x="231.4" y="271">Пров.</text>
<text x="231.4" y="276">Т.контр.</text>
<text x="231.4" y="281">Нач.отд.</text>
<text x="366.2" y="276">Лист</text>
<text x="379.4" y="276">1</text>
<text x="385.6" y="276">Листов</text>
<text x="405.4" y="276">1</text>
<text x="231.4" y="286">Н.контр.</text>
<text x="231.4" y="291">Утв.</text>
<text x="296.5" y="295.5">Копировал:</text>
<text x="349" y="295.5">Формат: А3</text>
</g>
<text font-size="3.4" x="285.5" y="265.7">27.12.24</text>
</svg>
